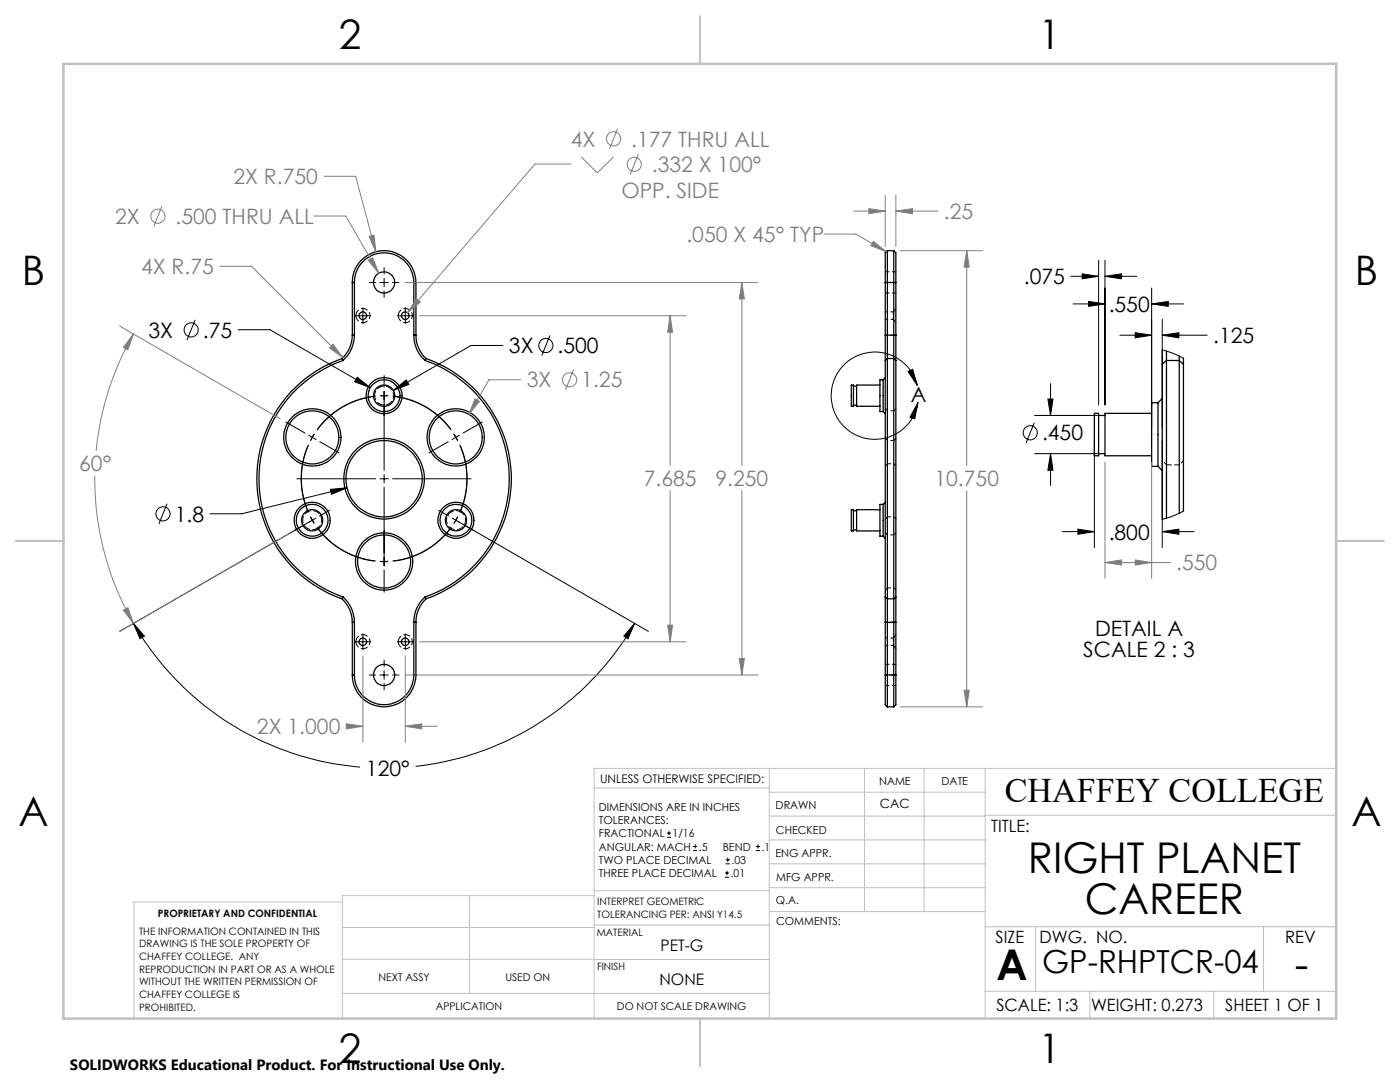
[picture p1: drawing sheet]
<svg xmlns="http://www.w3.org/2000/svg" width="279mm" height="216mm" viewBox="0 0 279 216" stroke-linecap="round" stroke-linejoin="round" font-family="sans-serif">
<g fill="none" stroke="#000" stroke-width=".25">
<path d="M70.3 56.4a6.4 6.4 0 0 1 6.4-6.4 6.4 6.4 0 0 1 6.3 6.4M70.3 56.4v10.5M70.3 56.4h.4M70.7 56.4a5.9 5.9 0 0 1 6-6 5.9 5.9 0 0 1 5.9 6M70.7 56.4v10.5M82.6 56.4v10.5M82.6 56.4h.4M83 56.4v10.5M176.7 56.4h2.1M176.7 56.4v10.5M177.1 50v21.5M177.1 50l-.4 .4v6"/>
<path d="M177.1 50h1.3M178.4 50v21.5M178.4 50l.4 .4v6M178.8 56.4v10.5M68.3 71.5a25.4 25.4 0 0 0-17 24 25.4 25.4 0 0 0 17 24M68.3 71.5l.2 .4M68.5 71.9a25 25 0 0 0-16.8 23.6 25 25 0 0 0 16.8 23.6M70.3 66.9a6.3 6.3 0 0 1-2 4.6M70.3 66.9h.4M70.7 66.9a6.9 6.9 0 0 1-2.2 5M82.6 66.9a6.7 6.7 0 0 0 2.2 5M82.6 66.9h.4"/>
<path d="M83 66.9a6.4 6.4 0 0 0 2 4.6M84.8 71.9a25 25 0 0 1 16.8 23.6 25 25 0 0 1-16.8 23.6M85 71.5a25.4 25.4 0 0 1 17.1 24 25.4 25.4 0 0 1-17.1 24M85 71.5l-.2 .4M169.9 76.8h.4v4.3h-.4zM170.3 77h.7M175.6 76.8h-4.6v4.3h4.6M176.2 75.8v6.3M176.2 75.8h-.6v6.3h.6M176.7 71.9v47.2M176.7 66.9v5M176.7 66.9h2.1"/>
<path d="M176.7 75.4l-.5 .4M177.1 71.5v48M177.1 71.5h1.3M177.1 71.5l-.4 .4M178.4 71.5v48M178.4 71.5l.4 .4M178.8 71.9v47.2M178.8 66.9v5M232 72.7v30.9M232 69.8v2.9M232 79.5l-.9 .9M232.8 71.9v31.5"/>
<path d="M232.8 70.1v1.8M232.8 71.9h2.5M232.8 71.9l-.8 .8M235.3 71.9v30.5M235.3 71.9l.9 .8M235.3 71v.9M236.2 72.7v29.3M236.2 71.5v1.2M170.3 80.9h.7M176.2 82.1l.5 .5M218.4 82.5h.9v8.4h-.9zM219.3 82.9h1.2"/>
<path d="M219.3 90.5h1.2M229.8 82.5h-9.3v8.4h9.3M231.1 80.4v12.7M231.1 80.4h-1.3v12.7h1.3M231.1 93.1l.9 .8M68.3 119.5a6.3 6.3 0 0 1 2 4.7M68.5 119.1a6.8 6.8 0 0 1 2.2 5.1M68.5 119.1l-.2 .4M84.8 119.1a6.6 6.6 0 0 0-2.2 5.1M84.8 119.1l.2 .4M85 119.5a6.4 6.4 0 0 0-2 4.7M169.9 101.7h.4v4.2h-.4z"/>
<path d="M170.3 101.9h.7M170.3 105.7h.7M175.6 101.7h-4.6v4.2h4.6M176.2 100.6v6.4M176.2 100.6h-.6v6.4h.6M176.2 107l.5 .4M176.7 119.1v5.1M176.7 100.2l-.5 .4M176.7 119.1l.4 .4M177.1 119.5v21.5M177.1 119.5h1.3M178.4 119.5v21.5"/>
<path d="M178.8 119.1v5.1M178.8 119.1l-.4 .4M70.3 134.7a6.4 6.4 0 0 0 6.4 6.4 6.4 6.4 0 0 0 6.3-6.4M70.3 124.2h.4M70.3 134.7h.4M70.3 124.2v10.5M70.7 134.7a5.9 5.9 0 0 0 6 5.9 5.9 5.9 0 0 0 5.9-5.9M70.7 124.2v10.5M82.6 124.2v10.5M82.6 124.2h.4M82.6 134.7h.4M83 124.2v10.5"/>
<path d="M176.7 134.7v5.9l.4 .4M176.7 124.2h2.1M176.7 134.7h2.1M176.7 124.2v10.5M178.8 134.7v5.9l-.4 .4M178.8 124.2v10.5M177.1 141h1.3"/>
<circle cx="76.6" cy="56.4" r="2.13"/>
<circle cx="72.4" cy="63" r=".76"/>
<circle cx="76.6" cy="78.9" r="3.6"/>
<circle cx="76.6" cy="79" r="2.13"/>
<circle cx="76.7" cy="79" r="3.2"/>
<circle cx="80.9" cy="63" r=".76"/>
<circle cx="62.3" cy="87.3" r="5.3"/>
<circle cx="62.3" cy="87.3" r="5.7"/>
<circle cx="76.7" cy="95.5" r="8"/>
<circle cx="76.7" cy="95.5" r="7.6"/>
<circle cx="90.9" cy="87.3" r="5.3"/>
<circle cx="91" cy="87.3" r="5.7"/>
<circle cx="62.3" cy="103.8" r="2.11"/>
<circle cx="62.3" cy="103.8" r="3.2"/>
<circle cx="62.3" cy="103.8" r="3.6"/>
<circle cx="76.7" cy="112" r="5.7"/>
<circle cx="76.7" cy="112" r="5.3"/>
<circle cx="91" cy="103.8" r="2.12"/>
<circle cx="91" cy="103.8" r="3.2"/>
<circle cx="91" cy="103.8" r="3.6"/>
<circle cx="72.4" cy="128.1" r=".75"/>
<circle cx="76.6" cy="134.7" r="2.13"/>
<circle cx="80.9" cy="128.1" r=".75"/>
</g>
<path d="M74.8 78.9a1.9 1.9 0 0 1 2.7-1.7 1.9 1.9 0 0 1 .3 3.2 1.9 1.9 0 0 1-3-1.1v-.4M178.3 63.7l.5 .7M178.8 61.6l-.5 .6M63.3 105.4a1.9 1.9 0 0 1-2.9-1.5 1.9 1.9 0 0 1 2.6-1.9 1.9 1.9 0 0 1 .6 3.2l-.3 .2M92 102.1a1.91 1.91 0 0 1 .1 3.3 1.91 1.91 0 0 1-3-1.4 1.91 1.91 0 0 1 2.5-2l.4 .1M178.3 128.8l.5 .6M178.8 126.6l-.5 .7" fill="none" stroke="#000" stroke-width=".2" stroke-dasharray="1.3 .6" stroke-dashoffset=".4"/>
<g fill="none" stroke="#000" stroke-width=".2" stroke-dasharray="1.3 .6">
<path d="M70.3 56.3h.4M83 56.3h-.4M177.1 56.3h-.4M178.4 56.3h.4M70.3 66.9h.4M71 63a1.41 1.41 0 0 1 2-1.3 1.41 1.41 0 0 1 .3 2.4 1.41 1.41 0 0 1-2.2-.8l-.1-.3M79.5 63a1.41 1.41 0 0 1 2-1.3 1.41 1.41 0 0 1 .3 2.4 1.41 1.41 0 0 1-2.3-.8v-.3M83 66.9h-.4M177.1 66.9h-.4M178.4 66.9h.4M176.7 93l.4-.5M177.1 82l-.4-.5"/>
<path d="M177.1 87.9l-.4-.4M178.4 92.5l.4 .5M178.8 81.5l-.4 .5M178.8 87.5l-.4 .4M176.7 103.6l.4-.5M176.7 117.7l.4-.4M177.1 106.7l-.4-.4M178.4 103.1l.4 .5M178.4 117.3l.4 .4M178.8 106.3l-.4 .4M70.3 124.1h.4M70.3 134.7h.4"/>
<path d="M71 128a1.41 1.41 0 0 1 2-1.2 1.41 1.41 0 0 1 .3 2.3 1.41 1.41 0 0 1-2.2-.7l-.1-.4M79.5 128a1.41 1.41 0 0 1 2-1.2 1.41 1.41 0 0 1 .3 2.3 1.41 1.41 0 0 1-2.3-.7v-.4M83 134.7h-.4M83 124.1h-.4M177.1 134.7h-.4M177.1 124.1h-.4M178.4 134.7h.4M178.4 124.1h.4"/>
</g>
<path d="M177.1 56.3h1.3M178.4 66.9h-1.3M177.1 92.5h1.3M178.4 82h-1.3M178.4 87.9h-1.3M232.8 92.8l-.8-.9M236.2 91.9l-.8 .9M177.1 103.1h1.3M177.1 117.3h1.3M178.4 106.7h-1.3M178.4 134.7h-1.3M178.4 124.1h-1.3" fill="none" stroke="#000" stroke-width=".2" stroke-dasharray="1.3 .6" stroke-dashoffset=".6"/>
<path d="M178.3 62.2v1.5M178.3 127.3v1.5" fill="none" stroke="#000" stroke-width=".2" stroke-dasharray="1.3 .6" stroke-dashoffset=".7"/>
<path d="M176.7 63.7h1.6M178.3 62.2h-1.6M176.7 128.8h1.6M178.3 127.3h-1.6" fill="none" stroke="#000" stroke-width=".2" stroke-dasharray="1.3 .6" stroke-dashoffset=".8"/>
<path d="M176.7 58.5h2.1M178.8 54.2h-2.1M176.7 136.8h2.1M178.8 132.5h-2.1" fill="none" stroke="#000" stroke-width=".2" stroke-dasharray="1.3 .6" stroke-dashoffset=".5"/>
<g fill="none" stroke="#000" stroke-width=".2">
<path d="M73.7 56.4h1.3M75.8 56.4h1.7M76.7 53.4v1.3M76.7 55.5v1.7M76.7 58.1v1.2M78.4 56.4h1.2M213.7 55.1h5.6M216 54.6l3.3 .5-3.3 .5zM219.3 52v28.8M220.5 55.1l3.3-.5v1zM220.5 52v28.8M220.5 55.1h6.4"/>
<path d="M229.8 57.5v27.9M38.9 63.8l-1.6 4M47.5 65.8h6.4l20 11.6M70.8 63h3.2M71.3 75.3l2.6 2.1-3.1-1.2zM72.4 61.4v3.2M75.8 79h1.7M76.7 74.9v2.4M76.7 78.1v15.7M78.5 77.9l2.6-2.1 .5 .9zM79.3 63h3.2M80.9 61.4v3.2"/>
<path d="M100.4 68.9h-6.4l-15.5 9M109.7 66.9l-1.6 4M181.2 74.1l.9-.4 1 3.2zM183.1 76.9a8.7 8.7 0 0 0-13.7-5 8.7 8.7 0 0 0 .7 14.5 8.7 8.7 0 0 0 13.1-6.1M209.1 79.6h1l-.4 3.3zM209.7 76.6v6.3M214.2 60.6h6.3M217.2 60.1l3.3 .5-3.3 .5zM223.5 66.9h6.3M226.6 66.4l3.2 .5-3.2 .5zM229.8 60.6h6.4M229.8 60.6l3.4-.5v1z"/>
<path d="M232 63.7v21.7M232 66.9h8.9M232 66.9l3.3-.5v1zM232 69.8l2.2 .7 2 1M57 84.2l3.9 2.2M59.2 95.5h15.8M61.6 86.9l.7 .4M62.3 87.3l-.4 .7M62.3 87.3l.8 .4M62.8 86.5l-.5 .8M63.8 88.1l3.9 2.2M65.9 97.6l3.4-.3-3.2 1.3z"/>
<path d="M69.3 97.3l-21 5.2h-6.4M75.8 95.5h1.7M76.7 94.7v1.7M76.7 97.2v15.7M78.4 95.5h15.7M89.5 88.1l-3.9 2.2M90.5 86.5l.8 1.5M91.7 86.9l-1.5 .8M96.3 84.2l-3.9 2.2M183.2 80.3l-.6 3.3-1-.3zM206.4 84.3l-1.6 4.1M206.5 90.5h12.8"/>
<path d="M206.5 82.9h12.8M209.7 90.5l.4 3.3h-1zM209.7 90.5v6.4M218.4 88v21.3M232 88v21.3M33.3 100.5l-1.6 4.1M60.8 104.7l-2 1.1M61.8 104.1l-37.9 21.9M61.9 103.1l.8 1.4M63 103.4l-1.4 .8M65.8 101.8l-2.1 1.2M75.8 112h1.7"/>
<path d="M76.7 113.7v4.5M87.5 101.8l2 1.2M90.3 103.4l.7 .4M91 103.8l-.4 .7M91 103.8l.7 .4M91.4 103.1l-.4 .7M91.5 104.1l37.9 21.9M212.1 106.1h6.3M215.1 105.6l3.3 .5-3.3 .5zM232 106.1h6.3M232 106.1l3.3-.5v1zM236.2 102l-2 .9-2.2 .7"/>
<path d="M26.6 124.4l2.2 2.5-.9 .6zM26.6 124.4a57.7 57.7 0 0 0 45.3 28.7M70.8 128.1h3.2M72.4 126.5v3.1M73.7 134.7h1.3M75.8 134.7h1.7M76.7 131.7v1.3M76.7 133.8v1.7M76.7 136.4v1.3M78.4 134.7h1.2M79.3 128.1h3.2M80.9 126.5v3.1"/>
<path d="M126.6 124.4l-1.3 3.1-.8-.6zM126.6 124.4a57.9 57.9 0 0 1-43.7 28.5M133.1 167.1h.8M133.1 166.2h.8M133.5 165.8v.9M138.3 169.7h.8M138.3 168.9h.8M138.7 168.5v.8M144.7 175h.8M144.7 174.2h.8M144.8 172.4h.9M144.8 171.6h.9"/>
<path d="M145.1 173.8v.8M145.2 171.1v.9M150.8 169.7h.9M150.8 168.9h.9M151.3 168.5v.8"/>
<circle cx="38.1" cy="65.8" r="1.4"/>
<circle cx="108.9" cy="68.9" r="1.41"/>
<circle cx="205.6" cy="86.3" r="1.41"/>
<circle cx="32.5" cy="102.5" r="1.41"/>
</g>
<path d="M235.4 92.8h-2.6" fill="none" stroke="#000" stroke-width=".2" stroke-dasharray="1.3 .6" stroke-dashoffset=".3"/>
<g fill="none" stroke="#808080" stroke-width=".2">
<path d="M64.6 35.2h6.4l4 15M113.9 32.7h-7.1l-25.4 29.7M116 31.3l3.2 3.2 3.2-3.2M123.3 25.7l-1.7 4M127.4 30.8l-1.6 4M176.7 38.9v10.3M178.8 38.9v10.3M32.3 41.1l-1.6 4.1M43.9 53.1h6.3l18.2 18.3M62.7 43.1h6.3l6.6 11.4M73.5 51.9l.9-.5 1.2 3.1zM73.7 47.2l.9-.3 .4 3.3z"/>
<path d="M80.9 56.4h70.3M83.1 59.6l.8 .7-2.5 2.1zM148.1 56.4l.5 3.3h-1.1zM148.1 56.4v36.5M164.5 46.7h6.3l6.1 3.5M170.3 42.1h6.4M173.4 41.6l3.3 .5-3.3 .6zM174.3 48.2l2.6 2-3.1-1.2zM178.8 42.1l3.3-.5v1.1zM178.8 42.1h8.4M179.6 50h16.5M192.9 50l.5 3.3h-1z"/>
<path d="M192.9 50v42.9M23.9 65.1l32 18.5M26.6 66.6l-1.1 3.2-.9-.5zM26.6 66.6a57.6 57.6 0 0 0-7.4 23.3M65.8 69.4l.7-.7 1.9 2.7zM83.7 63h53.2M94.8 79.6l.9 .5-2.1 2.6zM103.9 75.8h-6.3l-4 6.9M114.5 73.8l-1.6 4M133.7 63l.5 3.3h-1zM133.7 63v29.9M18.9 95a58 58 0 0 0 7.7 29.4"/>
<path d="M133.7 97.9v30.2M148.1 97.9v36.8M192.9 97.9v43.1M220.5 92.2v23.2M229.8 92.2v23.2M57.7 106.5l-33.8 19.5M220.5 112.3l3.3-.6v1zM220.5 112.3h13M226.6 111.7l3.2 .6-3.2 .4zM24.6 121.7l.9-.5 1.1 3.2zM72.4 130.9v17.2M80.9 134.7h70.3"/>
<path d="M80.9 130.9v17.2M83.7 128.1h53.2M133.2 124.7h1l-.5 3.4zM147.5 131.4h1.1l-.5 3.3zM192.4 137.7h1l-.5 3.3zM69.1 144.4l3.3 .5-3.3 .6zM69.1 144.9h3.3M80.9 144.9l3.3-.5v1.1zM80.9 144.9h6.3M179.6 141h16.5"/>
<circle cx="122.4" cy="27.7" r="1.41"/>
<circle cx="126.6" cy="32.8" r="1.41"/>
<circle cx="31.5" cy="43.2" r="1.41"/>
<circle cx="113.7" cy="75.8" r="1.41"/>
</g>
<path d="M75 79a16.6 16.6 0 0 0-13.5 23.3M61.6 88.8a16.5 16.5 0 0 0 13.4 23.1M90 85.8a16.5 16.5 0 0 0-26.7 0M63.2 105.2a16.6 16.6 0 0 0 26.9 0M78.4 111.9a16.5 16.5 0 0 0 13.3-23.1M91.8 102.3a16.6 16.6 0 0 0-13.4-23.3" fill="none" stroke="#000" stroke-width=".2" stroke-dasharray="15.2 1.3 1.3 1.3" stroke-dashoffset="1.5" stroke-linecap="butt"/>
<g fill="none" stroke="#c0c0c0" stroke-width=".2">
<path d="M118.6 157.2h34.9M153.5 153.3v49.9M153.5 158.1h43.1M172.5 153.3v28.6M184.4 153.3v28.6M196.6 153.3v49.9M266.7 153.3h-148.1v49.9M68.3 180h-41.6v23.2M93.7 178.7v19.5M118.6 178.7h-50.3v24.5M118.6 177.7h35M153.5 167.6h43.1"/>
<path d="M153.5 162.8h43.1M153.5 172.4h43.1M153.5 177.1h43.1M196.6 162.7h70.1M68.3 198.2h85.2M68.3 191.4l85.2 .1M68.3 185.1h50.3M118.6 184.6h35M153.6 181.9h43M196.6 197.8h70.1M196.6 184.9h70.1M206.7 184.9v12.9"/>
<path d="M217.5 197.8v5.4M242.2 197.8v5.4M252.2 184.9v12.9"/>
</g>
<path d="M139.7 3.2v9.5M3.1 107.9h9.6M266.7 107.9h9.5M139.7 203.2v9.6" fill="none" stroke="#c0c0c0" stroke-width=".25"/>
<path d="M12.7 12.7h254v190.5h-254z" fill="none" stroke="#c0c0c0" stroke-width=".5"/>
<g fill="#000">
<path d="M181.2 74.1l.9-.4 1 3.2zM183.2 80.3l-.6 3.3-1-.3z"/>
<path d="M26.6 124.4l2.2 2.5-.9 .6zM126.6 124.4l-1.3 3.1-.8-.6zM78.5 77.9l3.1-1.2-.5-.9zM71.3 75.3l-.5 .9 3.1 1.2zM65.9 97.6l.2 1 3.2-1.3zM232 106.1l3.3-.5v1zM215.1 105.6l3.3 .5-3.3 .5zM232 66.9l3.3-.5v1zM226.6 66.4l3.2 .5-3.2 .5zM216 54.6l3.3 .5-3.3 .5zM220.5 55.1l3.3-.5v1zM229.8 60.6l3.4-.5v1zM217.2 60.1l3.3 .5-3.3 .5zM209.7 90.5l.4 3.3h-1zM209.1 79.6h1l-.4 3.3z"/>
</g>
<path d="M73.5 51.9l2.1 2.6-1.2-3.1zM83.1 59.6l-1.7 2.8 2.5-2.1zM66.5 68.7l-.7 .7 2.6 2zM26.6 66.6l-1.1 3.2-.9-.5zM24.6 121.7l.9-.5 1.1 3.2zM133.7 63l.5 3.3h-1zM133.2 124.7h1l-.5 3.4zM148.1 56.4l.5 3.3h-1.1zM147.5 131.4h1.1l-.5 3.3zM69.1 144.4l3.3 .5-3.3 .6zM80.9 144.9l3.3-.5v1.1zM94.8 79.6l-1.2 3.1 2.1-2.6zM73.7 47.2l1.3 3-.4-3.3zM173.4 41.6l3.3 .5-3.3 .6zM178.8 42.1l3.3-.5v1.1zM174.3 48.2l2.6 2-3.1-1.2zM192.9 50l.5 3.3h-1zM192.4 137.7h1l-.5 3.3zM220.5 112.3l3.3-.6v1zM226.6 111.7l3.2 .6-3.2 .4z" fill="#808080"/>
<g font-size="8.5">
<text x="205.2" y="174.2">RIGHT PLANET</text>
<text x="216.5" y="182.3">CAREER</text>
<text x="198.9" y="195.5">A</text>
<text x="258.4" y="195.4">-</text>
</g>
<g font-size="8.1">
<text x="67.6" y="9.7">2</text>
<text x="207.3" y="9.7">1</text>
<text x="4.4" y="57">B</text>
<text x="270.4" y="57">B</text>
<text x="3.7" y="164.9">A</text>
<text x="269.7" y="164.9">A</text>
<text x="67.6" y="212.2">2</text>
<text x="207.3" y="212.2">1</text>
</g>
<text font-size="6.9" x="200.5" y="160.1">CHAFFEY COLLEGE</text>
<text font-size="6.3" x="208" y="194.1">GP-RHPTCR-04</text>
<g font-size="4.2" fill="#808080">
<text x="113.9" y="29.2">4X</text>
<text x="126" y="29.2">.177 THRU ALL</text>
<text x="130.1" y="34.3">.332 X 100°</text>
<text x="46.6" y="36.7">2X R.750</text>
<text x="124" y="39.4">OPP. SIDE</text>
<text x="23" y="44.7">2X</text>
<text x="35" y="44.7">.500 THRU ALL</text>
<text x="188.4" y="43.7">.25</text>
<text x="137" y="48.3">.050 X 45° TYP</text>
<text x="28.1" y="54.7">4X R.75</text>
<text x="105.1" y="77.3">3X</text>
<text x="116" y="77.3">1.25</text>
<text x="15.8" y="94">60°</text>
<text x="128.5" y="97">7.685</text>
<text x="142.8" y="97">9.250</text>
<text x="186.5" y="97">10.750</text>
<text x="234.7" y="113.8">.550</text>
<text x="51.3" y="146.5">2X 1.000</text>
</g>
<g font-size="4.2">
<text x="204.3" y="56.7">.075</text>
<text x="221.3" y="62.2">.550</text>
<text x="29.6" y="67.4">3X</text>
<text x="40.5" y="67.4">.75</text>
<text x="101.6" y="70.5">3X</text>
<text x="111.3" y="70.5">.500</text>
<text x="242.1" y="68.5">.125</text>
<text x="181.8" y="80.1">A</text>
<text x="208" y="87.9">.450</text>
<text x="34.9" y="104.1">1.8</text>
<text x="221.3" y="107.7">.800</text>
<text x="216.2" y="131.1">SCALE 2 : 3</text>
<text x="218.5" y="126.9">DETAIL A</text>
<text x="73" y="154.8">120°</text>
</g>
<g font-size="3.4">
<text x="197.8" y="166">TITLE:</text>
<text x="198.7" y="188.1">SIZE</text>
<text x="207.5" y="188.1">DWG. NO.</text>
<text x="256.5" y="188.2">REV</text>
<text x="198.8" y="201.7">SCALE: 1:3</text>
<text x="217.7" y="201.8">WEIGHT: 0.273</text>
<text x="244.5" y="201.7">SHEET 1 OF 1</text>
</g>
<g font-size="3.2">
<text x="131.8" y="189.8">PET-G</text>
<text x="131.6" y="196.6">NONE</text>
</g>
<text font-size="3" x="14" y="213.5">SOLIDWORKS Educational Product. For Instructional Use Only.</text>
<text font-size="2.5" x="175.6" y="161.3">CAC</text>
<text font-size="2.4" x="119.8" y="156.2">UNLESS OTHERWISE SPECIFIED:</text>
<g font-size="2.2">
<text x="119.5" y="161.8">DIMENSIONS ARE IN INCHES</text>
<text x="154.8" y="161.4">DRAWN</text>
<text x="175.4" y="156.6">NAME</text>
<text x="187.9" y="156.7">DATE</text>
<text x="119.5" y="164.4">TOLERANCES:</text>
<text x="119.5" y="167.1">FRACTIONAL</text>
<text x="134.2" y="167.1">1/16</text>
<text x="154.9" y="166.3">CHECKED</text>
<text x="119.5" y="172.4">TWO PLACE DECIMAL</text>
<text x="119.5" y="169.7">ANGULAR: MACH</text>
<text x="139.5" y="169.7">.5</text>
<text x="144.2" y="169.7">BEND</text>
<text x="146" y="172.4">.03</text>
<text x="152" y="169.7">.1</text>
<text x="154.8" y="171">ENG APPR.</text>
<text x="119.5" y="175">THREE PLACE DECIMAL</text>
<text x="145.8" y="175">.01</text>
<text x="154.9" y="175.7">MFG APPR.</text>
<text x="154.9" y="180.4">Q.A.</text>
<text x="154.9" y="184.6">COMMENTS:</text>
</g>
<g font-size="2.1">
<text x="75.5" y="195.7">NEXT ASSY</text>
<text x="100.9" y="195.7">USED ON</text>
<text x="86.9" y="201.5">APPLICATION</text>
<text x="123.1" y="201.6">DO NOT SCALE DRAWING</text>
</g>
<g font-size="2">
<text x="31.5" y="182.9">PROPRIETARY AND CONFIDENTIAL</text>
<text x="119.2" y="180.6">INTERPRET GEOMETRIC</text>
<text x="119.2" y="183.1">TOLERANCING PER: ANSI Y14.5</text>
<text x="27.8" y="186.5">THE INFORMATION CONTAINED IN THIS</text>
<text x="27.8" y="189">DRAWING IS THE SOLE PROPERTY OF</text>
<text x="27.8" y="191.6">CHAFFEY COLLEGE. ANY</text>
<text x="119.1" y="186.7">MATERIAL</text>
<text x="27.8" y="194.1">REPRODUCTION IN PART OR AS A WHOLE</text>
<text x="27.8" y="196.6">WITHOUT THE WRITTEN PERMISSION OF</text>
<text x="119.1" y="193.5">FINISH</text>
<text x="27.8" y="199.1">CHAFFEY COLLEGE IS</text>
<text x="27.8" y="201.7">PROHIBITED.</text>
</g>
</svg>
